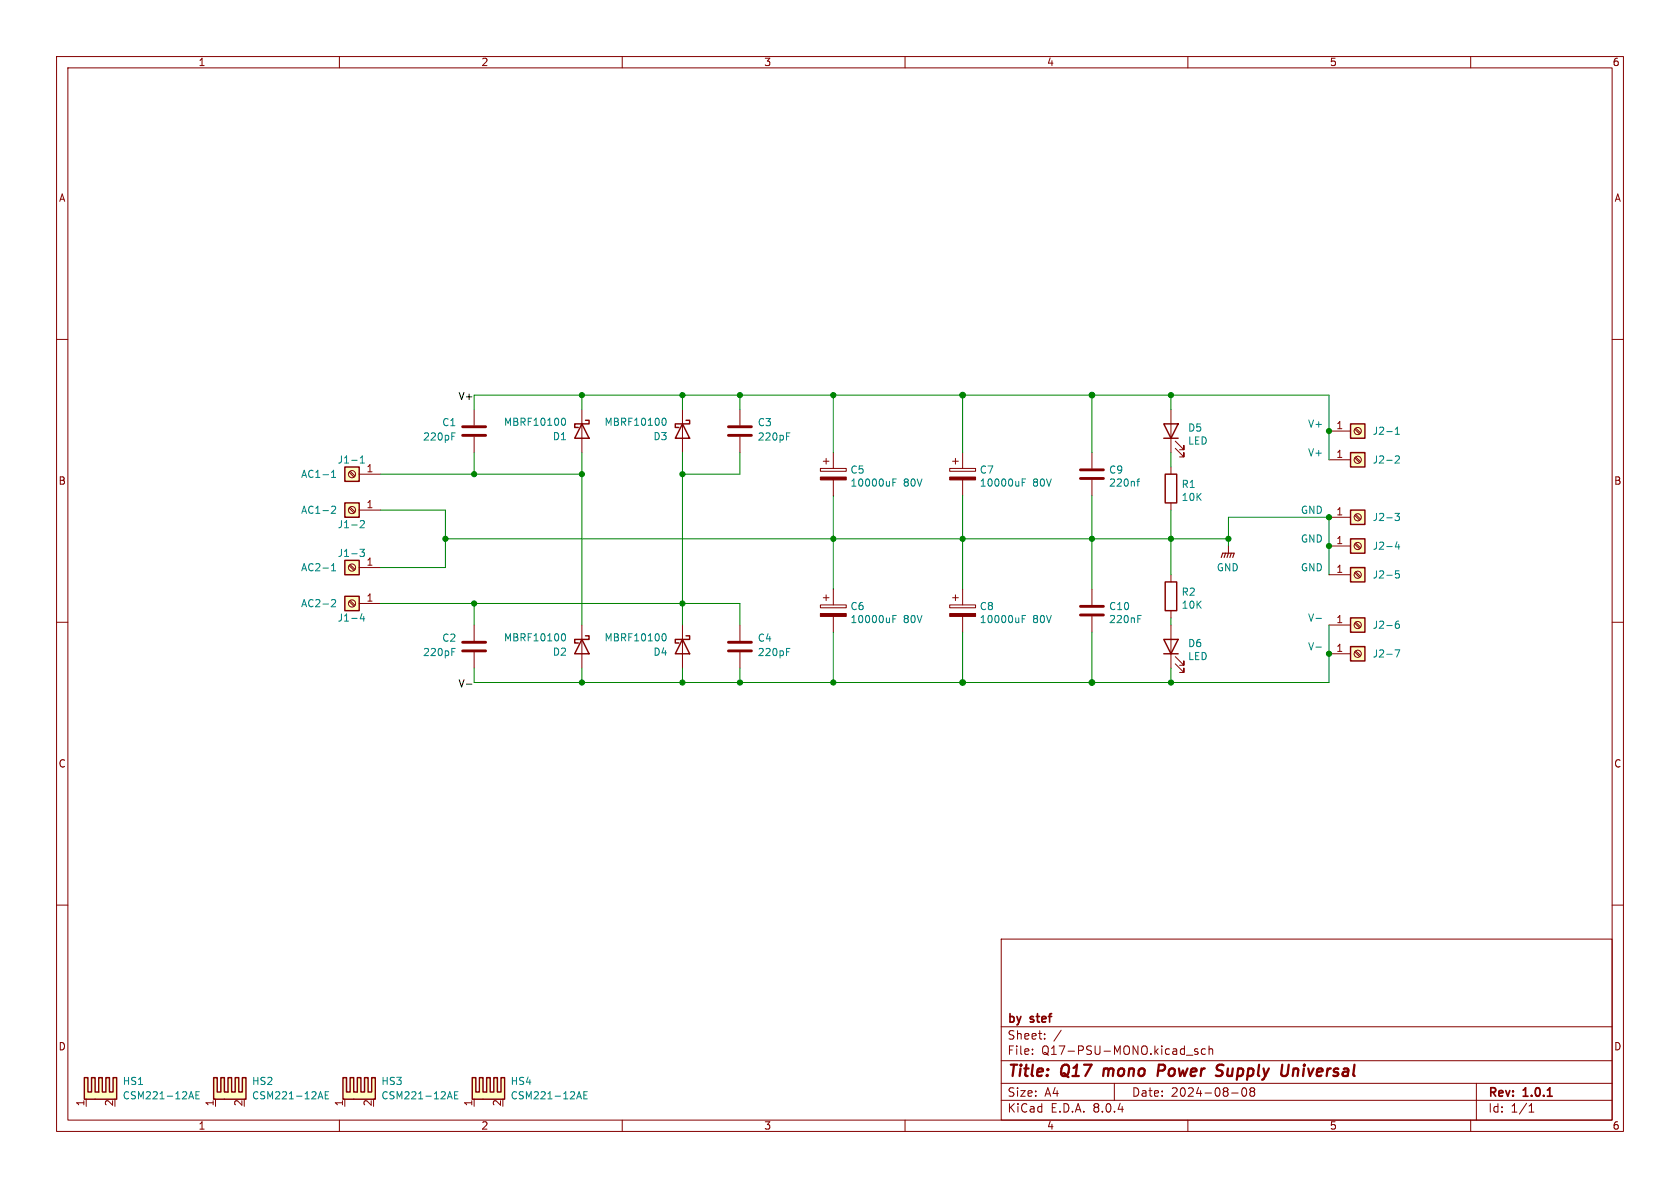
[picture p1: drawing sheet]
<svg xmlns="http://www.w3.org/2000/svg" width="297mm" height="210mm" viewBox="0 0 297 210" stroke-linecap="round" stroke-linejoin="round" font-family="sans-serif">
<g fill="none" stroke="#840000" stroke-width=".18">
<path d="M10 10h277v190h-277zM12 12h273v186h-273zM60 10v2M110 10v2M160 10v2M210 10v2M260 10v2M10 60h2M285 60h2M10 110h2M285 110h2M10 160h2"/>
<path d="M285 160h2M177 166h108v32h-108zM60 198v2M110 198v2M160 198v2M177 194.5h108M177 191.5h108M177 187.5h108M177 181.5h108M182.5 186.3v.1M182.5 185.5v.1M184.7 183.6v.1"/>
<path d="M184.7 182.8v.1M187.6 182.1l-1.3 2M197 191.5v3M209.7 186.5h1.2M210 198v2M211.7 185.5l-.3-.1-.2 .2v.2l.5 .2v.3h-.5M213.1 185.5l-.4-.1-.3 .3v.4l.1 .2h.6M213.7 185.5l.3-.1 .3 .1 .1 .9M213.7 184.9v1.5M217.7 193.2h1.2M219.7 192.4a.81 .81 0 0 0 .3 1.4l.2-.1 .2-.5-.2-.8M221 192.4v.3l.2 .2"/>
<path d="M221.2 192.9l-.2 .3v.3l.2 .3 .5-.1 .1-.2-.1-.4-.2-.2M221.2 192.9h.3M221.7 192.4l.1 .3-.3 .2M260 198v2M261 191.5v6.5M270.3 196.6h.9M270.3 195.5l.4-.4v1.5"/>
</g>
<path d="M273.6 193.8h.8" fill="none" stroke="#840000" stroke-width=".3"/>
<path d="M195.2 188.9l-.2 1.3M205.6 188.2h-.7l-.3 2M205.7 189.2l-.9 .1M215.6 188.2l.7 .1M215.8 189.3a.46 .46 0 0 1 .3 .4 .46 .46 0 0 1-.2 .4M228.7 188.9l-.2 1.3M229.3 188.9l-.6 .2" fill="none" stroke="#840000" stroke-width=".4"/>
<g fill="#ffffc2">
<path d="M37.8 190.5h.6v2.5h.6v-2.5h.7v2.5h.6l-.6 1.3h-1.9z"/>
<path d="M40.3 190.5h.6v2.5h.7v-2.5h.6v2.5h.6v-2.5h.7v3.8h-3.8l.6-1.3z"/>
</g>
<path d="M102.9 74.9l1.2 2.6h-2.5zM103.5 74.3h.6v.6h-2.5v.7h.6M120.6 74.9l1.3 2.6h-2.5zM121.3 74.3h.6v.6h-2.5v.7h.6M102.9 113l1.2 2.6h-2.5zM103.5 112.4h.6v.6h-2.5v.7h.6M120.6 113l1.3 2.6h-2.5zM121.3 112.4h.6v.6h-2.5v.7h.6M205.7 113h2.6l-1.3 2.6zM205.7 115.6h2.6M206 102.9h2v5.1h-2zM37.8 190.5h.6v2.5h.6v-2.5h.7v2.5h.6v-2.5h.6v2.5h.7v-2.5h.6v2.5h.6v-2.5h.7v3.8h-5.7z" fill="none" stroke="#840000" stroke-width=".25"/>
<g fill="none" stroke="#840000" stroke-width=".18">
<path d="M102.9 72.4v7.6M120.6 72.4v7.6M130.8 72.4v2.8M130.8 77.2v2.8M145 82.8h4.6v.5h-4.6zM145.5 81.5h1.1M146 81v1M147.3 80v2.8M147.3 84.8v2.8M167.9 82.8h4.6v.5h-4.6zM168.4 81.5h1M168.9 81v1"/>
<path d="M170.2 80v2.8M170.2 84.8v2.8M217.2 96.5v1.3M102.9 110.5v7.6M120.6 110.5v7.6M130.8 110.5v2.8M130.8 115.3v2.8M167.9 106.9h4.6v.5h-4.6zM168.4 105.7h1M168.9 105.2v1M170.2 104.1v2.8M170.2 109v2.8"/>
<path d="M207 101.6v1.3M207 108v1.2M207 110.5v7.6M207.8 117.3l1.5 1.6v-.8v.8h-.8M207.8 116.1l1.5 1.5v-.8v.8h-.8M38.1 194.3v1.3"/>
</g>
<g fill="none" stroke="#008484" stroke-width=".18">
<path d="M99.4 74l.2-.1a.68 .68 0 0 1 .4 .7 .68 .68 0 0 1-.4 .6l-.2-.1M117.2 74l.1-.1a.68 .68 0 0 1 .5 .7 .68 .68 0 0 1-.5 .6l-.1-.1M139 77.1h.5M139 76.5h.7M157.9 85.3h.4M158.5 84.7h-.6v1.2M180.7 85.3h.4M181.3 84.7h-.6v1.2M99.4 112.1l.2-.1a.68 .68 0 0 1 .4 .7 .68 .68 0 0 1-.4 .6l-.2-.1M117.2 112.1l.1-.1a.68 .68 0 0 1 .5 .7 .68 .68 0 0 1-.5 .6l-.1-.1M139 115.2h.5M139 114.6h.7"/>
<path d="M180.7 109.4h.4M181.3 108.8h-.6v1.3M56.4 193.9h.6M56.7 193l.4 1.3M57.5 193.6h.4M58.1 193h-.6v1.3h.6"/>
</g>
<g fill="#840000" stroke="#840000" stroke-width=".18">
<path d="M167.9 84.3h4.6v.5h-4.6z"/>
<path d="M145 84.3h4.6v.5h-4.6z"/>
<path d="M167.9 108.5h4.6v.5h-4.6z"/>
</g>
<path d="M128.8 77h4M128.8 75.4h4M128.8 115.1h4M128.8 113.5h4" fill="none" stroke="#840000" stroke-width=".51"/>
<path d="M215.9 98.6l.3-.8h2l-.3 .8M216.7 97.8l-.3 .8M217.2 97.8l-.3 .8M217.7 97.8l-.3 .8" fill="none" stroke="#840000" stroke-width=".2"/>
<g fill="#ffffc2">
<path d="M83.5 190.5h.6v2.5h.7v-2.5h.6v2.5h.6l-.6 1.3h-1.9z"/>
<path d="M86 190.5h.7v2.5h.6v-2.5h.6v2.5h.7v-2.5h.6v3.8h-3.8l.6-1.3z"/>
</g>
<path d="M83.5 190.5h.6v2.5h.7v-2.5h.6v2.5h.6v-2.5h.7v2.5h.6v-2.5h.6v2.5h.7v-2.5h.6v3.8h-5.7z" fill="none" stroke="#840000" stroke-width=".25"/>
<path d="M83.8 194.3v1.3" fill="none" stroke="#840000" stroke-width=".18"/>
<path d="M102.1 193.9h.6M102.4 193l.4 1.3M103.2 193.6h.4M103.8 193h-.6v1.3h.6" fill="none" stroke="#008484" stroke-width=".18"/>
<path d="M238.8 80h2.5v2.6h-2.5z" fill="#ffffc2"/>
<path d="M238.8 80h2.5v2.6h-2.5z" fill="none" stroke="#840000" stroke-width=".25"/>
<g fill="none" stroke="#840000" stroke-width=".18">
<path d="M234.9 81.3h3.9M239.5 80.9l.9 .9M239.7 80.8l.8 .8"/>
<circle cx="240" cy="81.3" r=".63"/>
</g>
<path d="M246.7 80.7l.5-.1 .2 .4-.8 .9h.8" fill="none" stroke="#008484" stroke-width=".18"/>
<path d="M238.8 90.2h2.5v2.5h-2.5z" fill="#ffffc2"/>
<path d="M238.8 90.2h2.5v2.5h-2.5z" fill="none" stroke="#840000" stroke-width=".25"/>
<g fill="none" stroke="#840000" stroke-width=".18">
<path d="M234.9 91.4h3.9M239.5 91.1l.9 .8M239.7 90.9l.8 .9"/>
<circle cx="240" cy="91.4" r=".63"/>
</g>
<path d="M246.6 90.7h.8l-.4 .5 .3 .2v.5l-.1 .1-.6-.1" fill="none" stroke="#008484" stroke-width=".18"/>
<path d="M238.8 74.9h2.5v2.6h-2.5z" fill="#ffffc2"/>
<path d="M238.8 74.9h2.5v2.6h-2.5z" fill="none" stroke="#840000" stroke-width=".25"/>
<g fill="none" stroke="#840000" stroke-width=".18">
<path d="M234.9 76.2h3.9M239.5 75.9l.9 .8M239.7 75.7l.8 .8M83.8 110.5v2.8M83.8 115.3v2.8"/>
<circle cx="240" cy="76.2" r=".63"/>
</g>
<path d="M246.7 76.8h.7M246.7 75.9l.3-.4v1.3M79.9 115.2h.4M79.9 114.6h.6" fill="none" stroke="#008484" stroke-width=".18"/>
<path d="M81.8 115.1h4.1M81.8 113.5h4.1" fill="none" stroke="#840000" stroke-width=".51"/>
<g fill="#ffffc2">
<path d="M14.9 190.5h.6v2.5h.7v-2.5h.6v2.5h.6l-.6 1.3h-1.9z"/>
<path d="M17.4 190.5h.7v2.5h.6v-2.5h.7v2.5h.6v-2.5h.6v3.8h-3.8l.6-1.3z"/>
</g>
<path d="M14.9 190.5h.6v2.5h.7v-2.5h.6v2.5h.6v-2.5h.7v2.5h.6v-2.5h.7v2.5h.6v-2.5h.6v3.8h-5.7z" fill="none" stroke="#840000" stroke-width=".25"/>
<path d="M15.2 194.3v1.3" fill="none" stroke="#840000" stroke-width=".18"/>
<path d="M33.5 193.9h.6M33.8 193l.4 1.3M34.6 193.6h.5M35.2 193h-.6v1.3h.6" fill="none" stroke="#008484" stroke-width=".18"/>
<g fill="#ffffc2">
<path d="M60.6 190.5h.7v2.5h.6v-2.5h.6v2.5h.7l-.7 1.3h-1.9z"/>
<path d="M63.2 190.5h.6v2.5h.6v-2.5h.7v2.5h.6v-2.5h.6v3.8h-3.8l.7-1.3z"/>
</g>
<path d="M205.7 74.9h2.6l-1.3 2.6zM205.7 77.5h2.6M60.6 190.5h.7v2.5h.6v-2.5h.6v2.5h.7v-2.5h.6v2.5h.6v-2.5h.7v2.5h.6v-2.5h.6v3.8h-5.7z" fill="none" stroke="#840000" stroke-width=".25"/>
<path d="M207 72.4v7.6M207.8 79.2l1.5 1.6v-.8v.8h-.8M207.8 78l1.5 1.5v-.8v.8h-.8M145 106.9h4.6v.5h-4.6zM145.5 105.7h1.1M146 105.2v1M147.3 104.1v2.8M147.3 109v2.8M61 194.3v1.3" fill="none" stroke="#840000" stroke-width=".18"/>
<path d="M157.9 109.4h.4M158.5 108.8h-.6v1.3M79.2 193.9h.6M79.5 193l.4 1.3M80.4 193.6h.4M81 193h-.6v1.3h.6" fill="none" stroke="#008484" stroke-width=".18"/>
<path d="M145 108.5h4.6v.5h-4.6z" fill="#840000" stroke="#840000" stroke-width=".18"/>
<path d="M61 105.4h2.5v2.6h-2.5z" fill="#ffffc2"/>
<path d="M61 105.4h2.5v2.6h-2.5z" fill="none" stroke="#840000" stroke-width=".25"/>
<g fill="none" stroke="#840000" stroke-width=".18">
<path d="M83.8 72.4v2.8M83.8 77.2v2.8M61.7 106.3l.9 .9M61.9 106.2l.9 .8M63.5 106.7h3.8"/>
<circle cx="62.2" cy="106.7" r=".63"/>
</g>
<path d="M79.9 77.1h.4M79.9 76.5h.6M58.7 106h.4l.2 .4-.7 .9h.7M64 108.5l-.3 .9h.8M64.3 109v.8" fill="none" stroke="#008484" stroke-width=".18"/>
<path d="M81.8 77h4.1M81.8 75.4h4.1" fill="none" stroke="#840000" stroke-width=".51"/>
<path d="M238.8 109.2h2.5v2.6h-2.5z" fill="#ffffc2"/>
<path d="M238.8 109.2h2.5v2.6h-2.5z" fill="none" stroke="#840000" stroke-width=".25"/>
<g fill="none" stroke="#840000" stroke-width=".18">
<path d="M234.9 110.5h3.9M239.5 110.2l.9 .8M239.7 110l.8 .8"/>
<circle cx="240" cy="110.5" r=".63"/>
</g>
<path d="M232.6 109.3h1M247.3 109.8l-.4 .1a.86 .86 0 0 0 0 1.2l.4-.2 .1-.4-.2-.2h-.4l-.1 .2" fill="none" stroke="#008484" stroke-width=".18"/>
<path d="M238.8 114.3h2.5v2.5h-2.5z" fill="#ffffc2"/>
<path d="M238.8 114.3h2.5v2.5h-2.5z" fill="none" stroke="#840000" stroke-width=".25"/>
<g fill="none" stroke="#840000" stroke-width=".18">
<path d="M234.9 115.6h3.9M239.5 115.2l.9 .9M239.7 115.1l.8 .8"/>
<circle cx="240" cy="115.6" r=".63"/>
</g>
<path d="M232.6 114.4h1M246.6 114.9h.9l-.6 1.2" fill="none" stroke="#008484" stroke-width=".18"/>
<path d="M238.8 100.3h2.5v2.6h-2.5z" fill="#ffffc2"/>
<path d="M238.8 100.3h2.5v2.6h-2.5z" fill="none" stroke="#840000" stroke-width=".25"/>
<g fill="none" stroke="#840000" stroke-width=".18">
<path d="M234.9 101.6h3.9M239.5 101.3l.9 .8M239.7 101.1l.8 .8"/>
<circle cx="240" cy="101.6" r=".63"/>
</g>
<path d="M247.3 100.9h-.6v.6l.2-.1 .4 .1 .1 .1-.1 .5-.1 .1-.5-.1" fill="none" stroke="#008484" stroke-width=".18"/>
<path d="M238.8 95.3h2.5v2.5h-2.5z" fill="#ffffc2"/>
<path d="M238.8 95.3h2.5v2.5h-2.5z" fill="none" stroke="#840000" stroke-width=".25"/>
<g fill="none" stroke="#840000" stroke-width=".18">
<path d="M234.9 96.5h3.9M239.5 96.2l.9 .8M239.7 96l.8 .9"/>
<circle cx="240" cy="96.5" r=".63"/>
</g>
<path d="M247 95.8l-.3 .9h.8M247.3 96.3v.8" fill="none" stroke="#008484" stroke-width=".18"/>
<path d="M61 88.9h2.5v2.5h-2.5z" fill="#ffffc2"/>
<path d="M61 88.9h2.5v2.5h-2.5z" fill="none" stroke="#840000" stroke-width=".25"/>
<g fill="none" stroke="#840000" stroke-width=".18">
<path d="M61.7 89.8l.9 .9M61.9 89.7l.9 .8M63.5 90.2h3.8"/>
<circle cx="62.2" cy="90.2" r=".63"/>
</g>
<path d="M58.7 89.5h.4l.2 .3-.7 .9h.7M63.7 92.1l.5-.1 .2 .4-.8 .9h.8" fill="none" stroke="#008484" stroke-width=".18"/>
<path d="M61 82.6h2.5v2.5h-2.5z" fill="#ffffc2"/>
<path d="M61 82.6h2.5v2.5h-2.5z" fill="none" stroke="#840000" stroke-width=".25"/>
<g fill="none" stroke="#840000" stroke-width=".18">
<path d="M61.7 83.5l.9 .8M61.9 83.3l.9 .9M63.5 83.8h3.8"/>
<circle cx="62.2" cy="83.8" r=".63"/>
</g>
<path d="M58.6 84.4h.7M58.6 83.5l.4-.4v1.3M63.7 81.9h.7M63.7 81l.4-.4v1.3" fill="none" stroke="#008484" stroke-width=".18"/>
<path d="M61 99.1h2.5v2.5h-2.5z" fill="#ffffc2"/>
<path d="M61 99.1h2.5v2.5h-2.5zM206 83.8h2v5.1h-2z" fill="none" stroke="#840000" stroke-width=".25"/>
<g fill="none" stroke="#840000" stroke-width=".18">
<path d="M61.7 100l.9 .8M61.9 99.8l.9 .9M193 80v2.8M193 84.8v2.8M207 82.6v1.2M207 88.9v1.3M63.5 100.3h3.8M193 104.1v2.8M193 109v2.8"/>
<circle cx="62.2" cy="100.3" r=".63"/>
</g>
<path d="M63.6 97.1h.8l-.4 .5 .4 .1v.5M63.6 98.2l.2 .2 .5-.1M201 85.1h.5M201.5 84.7l-.3 .1v1.1M58.6 100.9h.7M58.6 100l.4-.4v1.3M201.2 109.4h.4M201.2 108.8h.6" fill="none" stroke="#008484" stroke-width=".18"/>
<path d="M191 84.6h4.1M191 83.1h4.1M191 108.7h4.1M191 107.2h4.1" fill="none" stroke="#840000" stroke-width=".51"/>
<path d="M82.4 120.9h1" fill="none" stroke="#000" stroke-width=".18"/>
<g fill="none" stroke="#008400" stroke-width=".18">
<path d="M83.8 72.4v-2.5h151.1v11.4M102.9 69.9v2.5M120.6 69.9v2.5M130.8 69.9v2.5M147.3 69.9v10.1M170.2 69.9v10.1M193 69.9v10.1M207 69.9v2.5M67.3 83.8h35.6M67.3 90.2h11.4v10.1h-11.4M78.7 95.3h138.5M83.8 80v3.8"/>
<path d="M102.9 80v30.5M120.6 80v30.5M130.8 80v3.8h-10.2M147.3 87.6v16.5M170.2 87.6v16.5M193 87.6v16.5M207 80v2.6M207 90.2v11.4M217.2 96.5v-5.1h17.7v10.2M67.3 106.7h63.5v3.8M83.8 106.7v3.8M102.9 118.1v2.6"/>
<path d="M120.6 118.1v2.6M130.8 118.1v2.6M147.3 111.8v8.9M170.2 111.8v8.9M193 111.8v8.9M207 109.2v1.3M207 118.1v2.6M234.9 110.5v10.2h-151.1v-2.6"/>
</g>
<g fill="#008400" stroke="#008400" stroke-width=".18">
<circle cx="207" cy="69.9" r=".46"/>
<circle cx="234.9" cy="115.6" r=".46"/>
<circle cx="234.9" cy="96.5" r=".46"/>
<circle cx="217.2" cy="95.3" r=".46"/>
<circle cx="234.9" cy="91.4" r=".46"/>
<circle cx="234.9" cy="76.2" r=".46"/>
<circle cx="207" cy="95.3" r=".46"/>
<circle cx="193" cy="95.3" r=".46"/>
<circle cx="207" cy="120.7" r=".46"/>
<circle cx="120.6" cy="83.8" r=".46"/>
<circle cx="120.6" cy="69.9" r=".46"/>
<circle cx="83.8" cy="83.8" r=".46"/>
<circle cx="78.7" cy="95.3" r=".46"/>
<circle cx="102.9" cy="83.8" r=".46"/>
<circle cx="102.9" cy="69.9" r=".46"/>
<circle cx="120.6" cy="120.7" r=".46"/>
<circle cx="130.8" cy="120.7" r=".46"/>
<circle cx="83.8" cy="106.7" r=".46"/>
<circle cx="102.9" cy="120.7" r=".46"/>
<circle cx="147.3" cy="95.3" r=".46"/>
<circle cx="120.6" cy="106.7" r=".46"/>
<circle cx="130.8" cy="69.9" r=".46"/>
<circle cx="147.3" cy="120.7" r=".46"/>
<circle cx="193" cy="120.7" r=".51"/>
<circle cx="147.3" cy="69.9" r=".46"/>
<circle cx="170.2" cy="69.9" r=".51"/>
<circle cx="193" cy="69.9" r=".51"/>
<circle cx="170.2" cy="120.7" r=".51"/>
<circle cx="170.2" cy="95.3" r=".46"/>
</g>
<g font-size="2.8" fill="#840000">
<text x="178" y="190.9">Title:</text>
<text x="187.7" y="190.9">Q17</text>
<text x="195.9" y="190.9">mono</text>
<text x="206.3" y="190.9">Power</text>
<text x="217.5" y="190.9">Supply</text>
<text x="229.7" y="190.9">Universal</text>
</g>
<g font-size="2.1" fill="#840000">
<text x="178" y="184">Sheet:</text>
<text x="178" y="181.2">by</text>
<text x="182.2" y="181.2">stef</text>
<text x="178" y="186.7">File:</text>
<text x="184.1" y="186.7">Q17-PSU-MONO.kicad_sch</text>
<text x="178" y="196.9">KiCad</text>
<text x="178" y="194.1">Size:</text>
<text x="184.7" y="194.1">A4</text>
<text x="185.7" y="196.9">E.D.A.</text>
<text x="193.3" y="196.9">8.0.4</text>
<text x="200" y="194.1">Date:</text>
<text x="207" y="194.1">2024-08-08</text>
<text x="263" y="194.3">Rev:</text>
<text x="263" y="196.9">Id:</text>
<text x="267.1" y="196.9">1/1</text>
<text x="269.4" y="194.3">1.0.1</text>
</g>
<g font-size="1.8" fill="#840000">
<text x="35" y="11.9">1</text>
<text x="85" y="11.9">2</text>
<text x="135" y="11.9">3</text>
<text x="185" y="11.9">4</text>
<text x="235" y="11.9">5</text>
<text x="285" y="11.9">6</text>
<text x="10.3" y="35.9">A</text>
<text x="285.3" y="35.9">A</text>
<text x="236.1" y="75.9">1</text>
<text x="64.7" y="83.6">1</text>
<text x="236.1" y="81">1</text>
<text x="10.3" y="85.9">B</text>
<text x="64.7" y="89.9">1</text>
<text x="285.3" y="85.9">B</text>
<text x="236.1" y="91.2">1</text>
<text x="236.1" y="101.3">1</text>
<text x="236.1" y="96.3">1</text>
<text x="64.7" y="106.4">1</text>
<text x="236.1" y="110.2">1</text>
<text x="236.1" y="115.3">1</text>
<text x="10.3" y="135.9">C</text>
<text x="285.3" y="135.9">C</text>
<text x="10.3" y="185.9">D</text>
<text x="285.3" y="185.9">D</text>
<text x="15" y="195.7" transform="rotate(-90 15 195.7)">1</text>
<text x="20.1" y="195.7" transform="rotate(-90 20.1 195.7)">2</text>
<text x="37.8" y="195.7" transform="rotate(-90 37.8 195.7)">1</text>
<text x="42.9" y="195.7" transform="rotate(-90 42.9 195.7)">2</text>
<text x="60.7" y="195.7" transform="rotate(-90 60.7 195.7)">1</text>
<text x="65.8" y="195.7" transform="rotate(-90 65.8 195.7)">2</text>
<text x="83.6" y="195.7" transform="rotate(-90 83.6 195.7)">1</text>
<text x="88.6" y="195.7" transform="rotate(-90 88.6 195.7)">2</text>
<text x="35" y="199.9">1</text>
<text x="85" y="199.9">2</text>
<text x="135" y="199.9">3</text>
<text x="185" y="199.9">4</text>
<text x="235" y="199.9">5</text>
<text x="285" y="199.9">6</text>
</g>
<g font-size="1.8">
<text x="81" y="71">V+</text>
<text x="81" y="121.8">V-</text>
</g>
<g font-size="1.8" fill="#008484">
<text x="78.1" y="75.5">C1</text>
<text x="89" y="75.5">MBRF10100</text>
<text x="106.8" y="75.5">MBRF10100</text>
<text x="133.9" y="75.5">C3</text>
<text x="209.9" y="76.5">D5</text>
<text x="231.1" y="75.8">V+</text>
<text x="242.6" y="77.1">J2-1</text>
<text x="59.6" y="82.1">J1-1</text>
<text x="74.7" y="78.1">220pF</text>
<text x="97.6" y="78">D1</text>
<text x="115.4" y="78">D3</text>
<text x="133.9" y="78.1">220pF</text>
<text x="150.3" y="83.9">C5</text>
<text x="173.1" y="83.9">C7</text>
<text x="196" y="83.9">C9</text>
<text x="209.9" y="78.8">LED</text>
<text x="231.1" y="80.9">V+</text>
<text x="242.6" y="82.1">J2-2</text>
<text x="53.1" y="84.7">AC1-1</text>
<text x="150.3" y="86.2">10000uF</text>
<text x="159.7" y="86.2">80V</text>
<text x="173.1" y="86.2">10000uF</text>
<text x="182.6" y="86.2">80V</text>
<text x="196" y="86.2">220nf</text>
<text x="208.8" y="86.5">R1</text>
<text x="208.8" y="88.8">10K</text>
<text x="53.1" y="91">AC1-2</text>
<text x="59.6" y="93.6">J1-2</text>
<text x="229.9" y="91">GND</text>
<text x="242.6" y="92.3">J2-3</text>
<text x="53.1" y="101.2">AC2-1</text>
<text x="59.6" y="98.7">J1-3</text>
<text x="64.7" y="100.1">1</text>
<text x="215" y="101.2">GND</text>
<text x="229.9" y="101.2">GND</text>
<text x="229.9" y="96.1">GND</text>
<text x="242.6" y="97.4">J2-4</text>
<text x="53.1" y="107.5">AC2-2</text>
<text x="208.8" y="105.5">R2</text>
<text x="208.8" y="107.8">10K</text>
<text x="242.6" y="102.5">J2-5</text>
<text x="59.6" y="110.1">J1-4</text>
<text x="78.1" y="113.6">C2</text>
<text x="89" y="113.6">MBRF10100</text>
<text x="106.8" y="113.6">MBRF10100</text>
<text x="133.9" y="113.6">C4</text>
<text x="150.3" y="108.1">C6</text>
<text x="150.3" y="110.4">10000uF</text>
<text x="159.7" y="110.4">80V</text>
<text x="173.1" y="108.1">C8</text>
<text x="173.1" y="110.4">10000uF</text>
<text x="182.6" y="110.4">80V</text>
<text x="196" y="108.1">C10</text>
<text x="196" y="110.4">220nF</text>
<text x="231.1" y="110.1">V-</text>
<text x="242.6" y="111.4">J2-6</text>
<text x="74.7" y="116.2">220pF</text>
<text x="97.6" y="116.1">D2</text>
<text x="115.4" y="116.1">D4</text>
<text x="133.9" y="116.2">220pF</text>
<text x="209.9" y="114.6">D6</text>
<text x="209.9" y="116.9">LED</text>
<text x="231.1" y="115.2">V-</text>
<text x="242.6" y="116.4">J2-7</text>
<text x="21.6" y="192">HS1</text>
<text x="44.5" y="192">HS2</text>
<text x="67.3" y="192">HS3</text>
<text x="90.2" y="192">HS4</text>
<text x="21.6" y="194.5">CSM221-12AE</text>
<text x="44.5" y="194.5">CSM221-12AE</text>
<text x="67.3" y="194.5">CSM221-12AE</text>
<text x="90.2" y="194.5">CSM221-12AE</text>
</g>
</svg>
